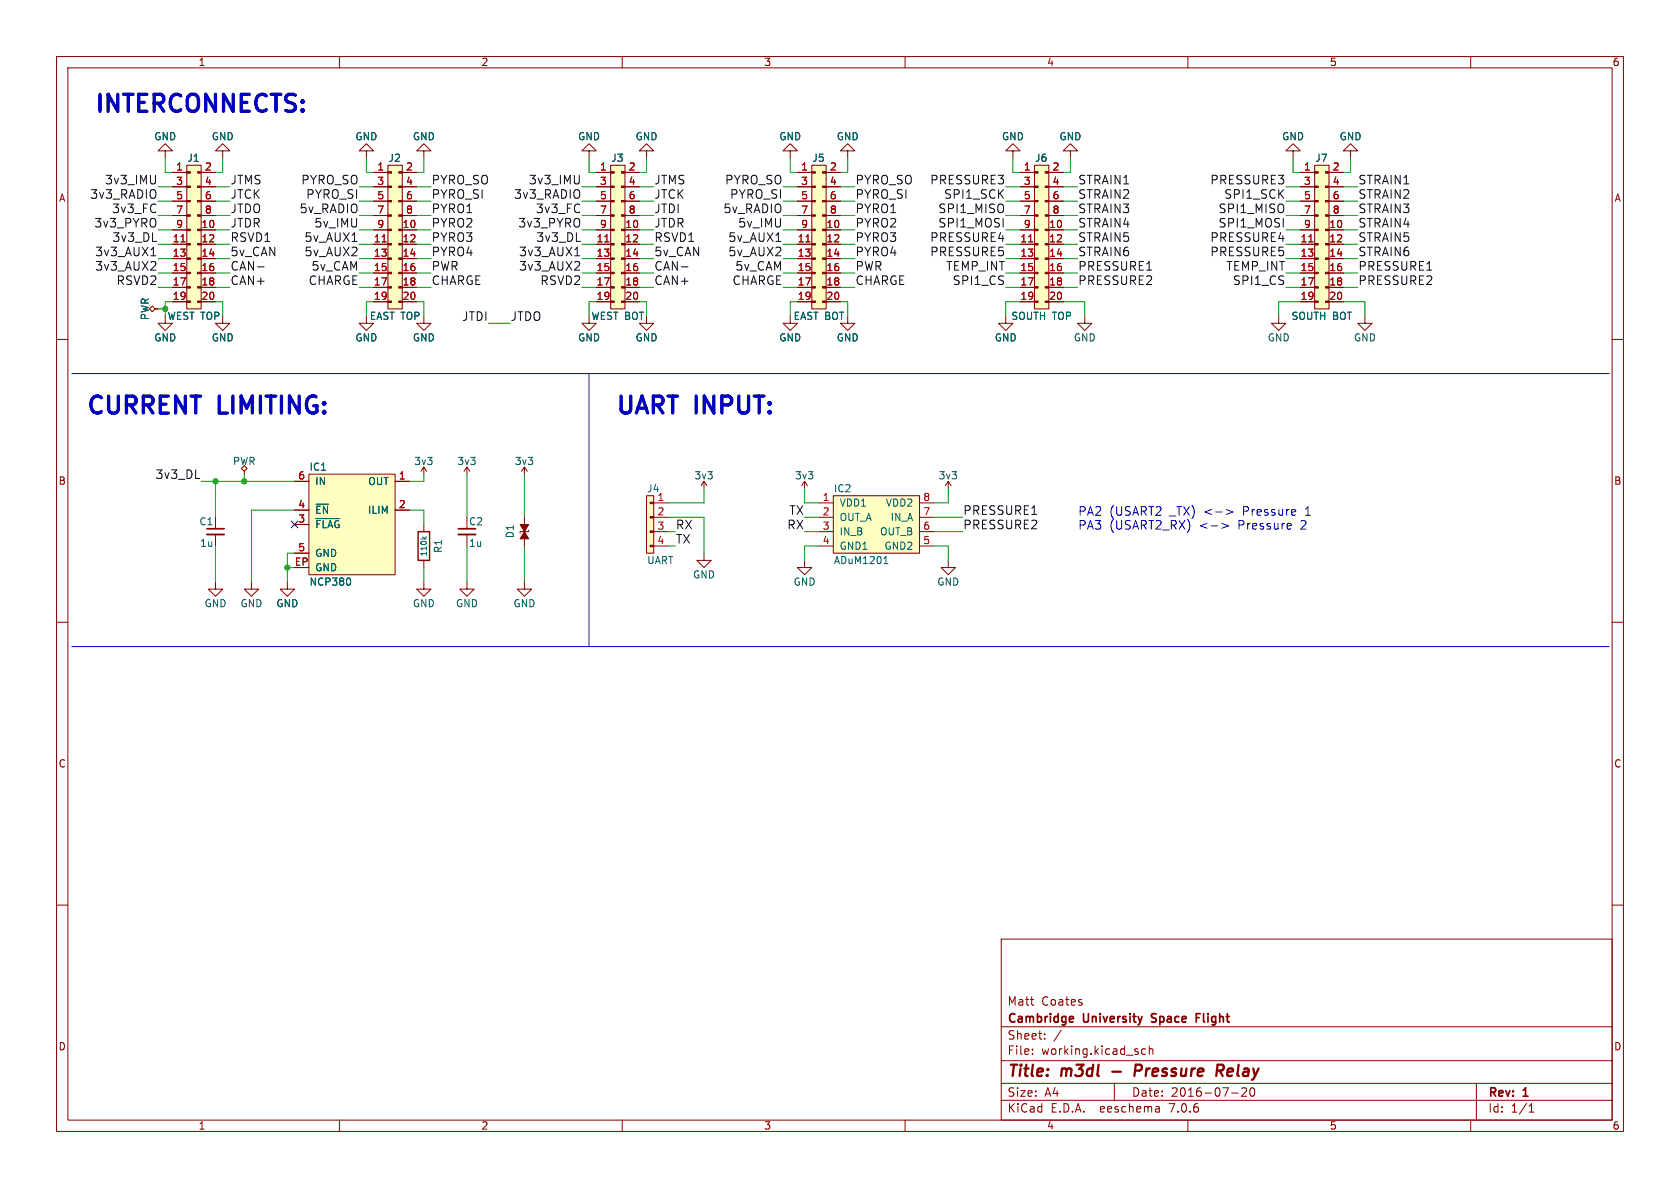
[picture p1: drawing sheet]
<svg xmlns="http://www.w3.org/2000/svg" width="297mm" height="210mm" viewBox="0 0 297 210" stroke-linecap="round" stroke-linejoin="round" font-family="sans-serif">
<g fill="none" stroke="#840000" stroke-width=".18">
<path d="M10 10h277v190h-277zM12 12h273v186h-273zM60 10v2M110 10v2M160 10v2M210 10v2M260 10v2M29.2 26.7h1.3l-1.3-1.3-1.3 1.3h1.3v1.2M30.5 30.5h2.5M30.5 33h2.5M30.5 35.6h2.5M30.5 38.1h2.5"/>
<path d="M33 29.2h2.6v25.4h-2.6zM35.6 30.5h2.5M35.6 33h2.5M35.6 35.6h2.5M35.6 38.1h2.5M104.1 26.7h1.3l-1.3-1.3-1.2 1.3h1.2v1.2M114.3 26.7h1.3l-1.3-1.3-1.3 1.3h1.3v1.2M149.9 26.7h1.2l-1.2-1.3-1.3 1.3h1.3v1.2M228.6 26.7h1.3l-1.3-1.3-1.3 1.3h1.3v1.2M229.9 30.5h2.5M229.9 33h2.5M229.9 35.6h2.5"/>
<path d="M229.9 38.1h2.5M232.4 29.2h2.5v25.4h-2.5zM234.9 30.5h2.6M234.9 33h2.6M234.9 35.6h2.6M234.9 38.1h2.6M238.8 26.7h1.2l-1.2-1.3-1.3 1.3h1.3v1.2M10 60h2M30.5 40.6h2.5M30.5 43.2h2.5M30.5 45.7h2.5M30.5 48.3h2.5"/>
<path d="M30.5 50.8h2.5M30.5 53.3h2.5M35.6 40.6h2.5M35.6 43.2h2.5M35.6 45.7h2.5M35.6 48.3h2.5M35.6 50.8h2.5M35.6 53.3h2.5M229.9 40.6h2.5M229.9 43.2h2.5M229.9 45.7h2.5M229.9 48.3h2.5"/>
<path d="M229.9 50.8h2.5M229.9 53.3h2.5M234.9 40.6h2.6M234.9 43.2h2.6M234.9 45.7h2.6M234.9 48.3h2.6M234.9 50.8h2.6M234.9 53.3h2.6M241.3 55.9v1.3h1.3l-1.3 1.2-1.3-1.2h1.3M285 60h2M52.1 85.1h2.5M52.1 90.2h2.5"/>
<path d="M52.1 92.7h2.5M52.1 97.8h2.5M54.6 83.8h15.2v17.8h-15.2zM69.8 85.1h2.6M69.8 90.2h2.6M74.4 83.3l.5-.7v1.2M74.9 82.6l.5 .7M74.9 92.7v1.3M74.9 99.1v1.2M82 83.3l.5-.7v1.2M82.5 82.6l.6 .7M82.5 94.5v2"/>
<path d="M92.2 83.3l.5-.7v1.2M92.7 82.6l.5 .7M124 85.9l.5-.8v1.3M124.5 85.1l.5 .8M144.8 88.9h2.5M144.8 91.4h2.5M144.8 94h2.5M144.8 96.5h2.5M147.3 87.6h15.3v10.2h-15.3zM162.6 88.9h2.5M162.6 91.4h2.5M162.6 94h2.5"/>
<path d="M162.6 96.5h2.5M10 110h2M50.8 102.9v1.2h1.3l-1.3 1.3-1.3-1.3h1.3M74.9 102.9v1.2h1.3l-1.3 1.3-1.2-1.3h1.2M82.5 102.9v1.2h1.3l-1.3 1.3-1.2-1.3h1.2M285 110h2M10 160h2M285 160h2M177 166h108v32h-108zM60 198v2M110 198v2M160 198v2"/>
<path d="M177 194.5h108M177 191.5h108M177 187.5h108M177 181.5h108M182.5 186.3v.1M182.5 185.5v.1M184.7 183.6v.1M184.7 182.8v.1M187.6 182.1l-1.3 2M197 191.5v3M202.5 185.5l-.4-.1-.3 .3v.4l.2 .2h.5M203.2 185.5l.2-.1 .3 .1 .1 .9"/>
<path d="M203.2 184.9v1.5M204.9 195.7l.1 .9M205 196.5l-.2 .1M205 196h-.2M210 198v2M217.7 193.2h1.2M220.3 192.4v.5l-.8 .9h.9M221.1 192.4a.81 .81 0 0 0 .4 1.4l.2-.1 .1-.5-.1-.8M260 198v2M261 191.5v6.5M270.3 196.6h.9M270.3 195.5l.4-.4v1.5"/>
</g>
<path d="M196.6 189.4h1.6M201.6 188.2h-.8l-.3 2M201.6 189.2l-.9 .1M215.1 189.3h.8a.55 .55 0 0 0 .4-.5 .55 .55 0 0 0-.3-.6h-.7l-.3 2M215.6 189.3l.6 .9" fill="none" stroke="#840000" stroke-width=".4"/>
<path d="M81 93.5h3.1M189.6 179.7l.2 .3-.7 .2M203.6 179.3v.5M211.5 179.9h.5M212.2 179.2h-.7v1.5M189.7 180.6l-.1 .1M203.6 180.6l.2 .1" fill="none" stroke="#840000" stroke-width=".3"/>
<g fill="#ffffc2" stroke="#ffffc2" stroke-width=".18">
<path d="M33 29.2h2.6v25.4h-2.6z"/>
<path d="M232.4 29.2h2.5v25.4h-2.5z"/>
<path d="M147.3 87.6h15.3v10.2h-15.3z"/>
<path d="M54.6 83.8h15.2v17.8h-15.2z"/>
</g>
<g fill="#840000" stroke="#840000" stroke-width=".18">
<path d="M33 53.2h.7v.3h-.7z"/>
<path d="M33 50.7h.7v.2h-.7z"/>
<path d="M33 48.1h.7v.3h-.7z"/>
<path d="M33 45.6h.7v.2h-.7z"/>
<path d="M33 43.1h.7v.2h-.7z"/>
<path d="M33 40.5h.7v.3h-.7z"/>
<path d="M33 38h.7v.2h-.7z"/>
<path d="M33 35.4h.7v.3h-.7z"/>
<path d="M33 32.9h.7v.2h-.7z"/>
<path d="M33 30.4h.7v.2h-.7z"/>
<path d="M34.9 53.2h.7v.3h-.7z"/>
<path d="M34.9 50.7h.7v.2h-.7z"/>
<path d="M34.9 48.1h.7v.3h-.7z"/>
<path d="M34.9 45.6h.7v.2h-.7z"/>
<path d="M34.9 43.1h.7v.2h-.7z"/>
<path d="M34.9 40.5h.7v.3h-.7z"/>
<path d="M34.9 38h.7v.2h-.7z"/>
<path d="M34.9 35.4h.7v.3h-.7z"/>
<path d="M34.9 32.9h.7v.2h-.7z"/>
<path d="M34.9 30.4h.7v.2h-.7z"/>
<path d="M232.4 53.2h.6v.3h-.6z"/>
<path d="M232.4 50.7h.6v.2h-.6z"/>
<path d="M232.4 48.1h.6v.3h-.6z"/>
<path d="M232.4 45.6h.6v.2h-.6z"/>
<path d="M232.4 43.1h.6v.2h-.6z"/>
<path d="M232.4 40.5h.6v.3h-.6z"/>
<path d="M232.4 38h.6v.2h-.6z"/>
<path d="M232.4 35.4h.6v.3h-.6z"/>
<path d="M232.4 32.9h.6v.2h-.6z"/>
<path d="M232.4 30.4h.6v.2h-.6z"/>
<path d="M234.3 53.2h.6v.3h-.6z"/>
<path d="M234.3 50.7h.6v.2h-.6z"/>
<path d="M234.3 48.1h.6v.3h-.6z"/>
<path d="M234.3 45.6h.6v.2h-.6z"/>
<path d="M234.3 43.1h.6v.2h-.6z"/>
<path d="M234.3 40.5h.6v.3h-.6z"/>
<path d="M234.3 38h.6v.2h-.6z"/>
<path d="M234.3 35.4h.6v.3h-.6z"/>
<path d="M234.3 32.9h.6v.2h-.6z"/>
<path d="M234.3 30.4h.6v.2h-.6z"/>
</g>
<path d="M32 42.8h.7M231.4 42.8h.7" fill="none" stroke="#a90000" stroke-width=".18"/>
<path d="M55.9 91.7h4.2M55.9 89.1h2.2M74.7 94.9l.4 .4M75.4 94.9l-.4 .3M156.3 99.6h.7M156.4 98.7l.2-.3v1.2M61.8 102.2l.2 .5-.2 .7" fill="none" stroke="#006464" stroke-width=".18"/>
<path d="M81 94.5h3.1" fill="none" stroke="#840000" stroke-width=".33"/>
<path d="M73.9 94h2v5.1h-2z" fill="none" stroke="#840000" stroke-width=".25"/>
<path d="M26.9 54.1l.5 .5-.5 .5-.5-.5z" fill="#ffffc2"/>
<g fill="none" stroke="#840000" stroke-width=".18">
<path d="M39.4 26.7h1.2l-1.2-1.3-1.3 1.3h1.3v1.2M105.4 30.5h2.5M105.4 33h2.5M105.4 35.6h2.5M105.4 38.1h2.5M107.9 29.2h2.6v25.4h-2.6zM110.5 30.5h2.5M110.5 33h2.5M110.5 35.6h2.5M110.5 38.1h2.5M26.9 54.1l.5 .5-.5 .5-.5-.5zM27.4 54.6h.5"/>
<path d="M105.4 40.6h2.5M105.4 43.2h2.5M105.4 45.7h2.5M105.4 48.3h2.5M105.4 50.8h2.5M105.4 53.3h2.5M110.5 40.6h2.5M110.5 43.2h2.5M110.5 45.7h2.5M110.5 48.3h2.5M110.5 50.8h2.5M110.5 53.3h2.5"/>
<path d="M38.1 91.4v1.9M38.1 94.5v2M38.1 102.9v1.2h1.3l-1.3 1.3-1.3-1.3h1.3M44.4 102.9v1.2h1.3l-1.3 1.3-1.2-1.3h1.2"/>
</g>
<path d="M107.9 29.2h2.6v25.4h-2.6z" fill="#ffffc2" stroke="#ffffc2" stroke-width=".18"/>
<g fill="#840000" stroke="#840000" stroke-width=".18">
<path d="M107.9 53.2h.7v.3h-.7z"/>
<path d="M107.9 50.7h.7v.2h-.7z"/>
<path d="M107.9 48.1h.7v.3h-.7z"/>
<path d="M107.9 45.6h.7v.2h-.7z"/>
<path d="M107.9 43.1h.7v.2h-.7z"/>
<path d="M107.9 40.5h.7v.3h-.7z"/>
<path d="M107.9 38h.7v.2h-.7z"/>
<path d="M107.9 35.4h.7v.3h-.7z"/>
<path d="M107.9 32.9h.7v.2h-.7z"/>
<path d="M107.9 30.4h.7v.2h-.7z"/>
<path d="M109.9 53.2h.6v.3h-.6z"/>
<path d="M109.9 50.7h.6v.2h-.6z"/>
<path d="M109.9 48.1h.6v.3h-.6z"/>
<path d="M109.9 45.6h.6v.2h-.6z"/>
<path d="M109.9 43.1h.6v.2h-.6z"/>
<path d="M109.9 40.5h.6v.3h-.6z"/>
<path d="M109.9 38h.6v.2h-.6z"/>
<path d="M109.9 35.4h.6v.3h-.6z"/>
<path d="M109.9 32.9h.6v.2h-.6z"/>
<path d="M109.9 30.4h.6v.2h-.6z"/>
</g>
<path d="M106.9 42.8h.7" fill="none" stroke="#a90000" stroke-width=".18"/>
<path d="M36.6 94.5h3" fill="none" stroke="#840000" stroke-width=".33"/>
<path d="M36.6 93.5h3" fill="none" stroke="#840000" stroke-width=".3"/>
<path d="M42.7 82.8l.5-.5 .5 .5-.5 .5z" fill="#ffffc2"/>
<g fill="none" stroke="#840000" stroke-width=".18">
<path d="M30.5 30.5h2.5M30.5 33h2.5M30.5 35.6h2.5M30.5 38.1h2.5M35.6 30.5h2.5M35.6 33h2.5M35.6 35.6h2.5M35.6 38.1h2.5M64.8 26.7h1.2l-1.2-1.3-1.3 1.3h1.3v1.2M66 30.5h2.6M66 33h2.6M66 35.6h2.6"/>
<path d="M66 38.1h2.6M68.6 29.2h2.5v25.4h-2.5zM71.1 30.5h2.6M71.1 33h2.6M71.1 35.6h2.6M71.1 38.1h2.6M74.9 26.7h1.3l-1.3-1.3-1.2 1.3h1.2v1.2M105.4 30.5h2.5M105.4 33h2.5M105.4 35.6h2.5M105.4 38.1h2.5M110.5 30.5h2.5"/>
<path d="M110.5 33h2.5M110.5 35.6h2.5M110.5 38.1h2.5M139.7 26.7h1.3l-1.3-1.3-1.3 1.3h1.3v1.2M141 30.5h2.5M141 33h2.5M141 35.6h2.5M141 38.1h2.5M143.5 29.2h2.5v25.4h-2.5zM146 30.5h2.6M146 33h2.6M146 35.6h2.6"/>
<path d="M146 38.1h2.6M179.1 26.7h1.2l-1.2-1.3-1.3 1.3h1.3v1.2M180.3 30.5h2.6M180.3 33h2.6M180.3 35.6h2.6M180.3 38.1h2.6M182.9 29.2h2.5v25.4h-2.5zM185.4 30.5h2.6M185.4 33h2.6M185.4 35.6h2.6M185.4 38.1h2.6M189.2 26.7h1.3l-1.3-1.3-1.2 1.3h1.2v1.2"/>
<path d="M229.9 30.5h2.5M229.9 33h2.5M229.9 35.6h2.5M229.9 38.1h2.5M234.9 30.5h2.6M234.9 33h2.6M234.9 35.6h2.6M234.9 38.1h2.6M27.4 54.6h.5M29.2 55.9v1.3h1.3l-1.3 1.2-1.3-1.2h1.3M30.5 40.6h2.5M30.5 43.2h2.5"/>
<path d="M30.5 45.7h2.5M30.5 48.3h2.5M30.5 50.8h2.5M30.5 53.3h2.5M35.6 40.6h2.5M35.6 43.2h2.5M35.6 45.7h2.5M35.6 48.3h2.5M35.6 50.8h2.5M35.6 53.3h2.5M39.4 55.9v1.3h1.2l-1.2 1.2-1.3-1.2h1.3M64.8 55.9v1.3h1.2l-1.2 1.2-1.3-1.2h1.3"/>
<path d="M66 40.6h2.6M66 43.2h2.6M66 45.7h2.6M66 48.3h2.6M66 50.8h2.6M66 53.3h2.6M71.1 40.6h2.6M71.1 43.2h2.6M71.1 45.7h2.6M71.1 48.3h2.6M71.1 50.8h2.6M71.1 53.3h2.6"/>
<path d="M74.9 55.9v1.3h1.3l-1.3 1.2-1.2-1.2h1.2M104.1 55.9v1.3h1.3l-1.3 1.2-1.2-1.2h1.2M105.4 40.6h2.5M105.4 43.2h2.5M105.4 45.7h2.5M105.4 48.3h2.5M105.4 50.8h2.5M105.4 53.3h2.5M110.5 40.6h2.5M110.5 43.2h2.5M110.5 45.7h2.5M110.5 48.3h2.5"/>
<path d="M110.5 50.8h2.5M110.5 53.3h2.5M114.3 55.9v1.3h1.3l-1.3 1.2-1.3-1.2h1.3M139.7 55.9v1.3h1.3l-1.3 1.2-1.3-1.2h1.3M141 40.6h2.5M141 43.2h2.5M141 45.7h2.5M141 48.3h2.5M141 50.8h2.5M141 53.3h2.5M146 40.6h2.6M146 43.2h2.6"/>
<path d="M146 45.7h2.6M146 48.3h2.6M146 50.8h2.6M146 53.3h2.6M149.9 55.9v1.3h1.2l-1.2 1.2-1.3-1.2h1.3M177.8 55.9v1.3h1.3l-1.3 1.2-1.3-1.2h1.3M180.3 40.6h2.6M180.3 43.2h2.6M180.3 45.7h2.6M180.3 48.3h2.6M180.3 50.8h2.6M180.3 53.3h2.6"/>
<path d="M185.4 40.6h2.6M185.4 43.2h2.6M185.4 45.7h2.6M185.4 48.3h2.6M185.4 50.8h2.6M185.4 53.3h2.6M191.8 55.9v1.3h1.2l-1.2 1.2-1.3-1.2h1.3M226.1 55.9v1.3h1.2l-1.2 1.2-1.3-1.2h1.3M229.9 40.6h2.5M229.9 43.2h2.5M229.9 45.7h2.5M229.9 48.3h2.5"/>
<path d="M229.9 50.8h2.5M229.9 53.3h2.5M234.9 40.6h2.6M234.9 43.2h2.6M234.9 45.7h2.6M234.9 48.3h2.6M234.9 50.8h2.6M234.9 53.3h2.6M42.7 82.8l.5-.5 .5 .5-.5 .5zM43.2 83.3v.5M52.1 85.1h2.5M52.1 90.2h2.5"/>
<path d="M52.1 92.7h2.5M52.1 97.8h2.5M69.8 85.1h2.6M69.8 90.2h2.6M92.7 91.4v1.3M92.7 95.3v1.2M93.5 93.7v.3h-1.6v.2M114.3 87.6h1.3v10.2h-1.3zM115.6 88.9h2.5M115.6 91.4h2.5M115.6 94h2.5M115.6 96.5h2.5"/>
<path d="M124.5 97.8v1.3h1.2l-1.2 1.2-1.3-1.2h1.3M141.7 85.9l.5-.8v1.3M142.2 99.1v1.2h1.3l-1.3 1.3-1.2-1.3h1.2M142.2 85.1l.5 .8M167.1 85.9l.5-.8v1.3M167.6 99.1v1.2h1.3l-1.3 1.3-1.2-1.3h1.2M167.6 85.1l.5 .8M92.7 102.9v1.2h1.3l-1.3 1.3-1.3-1.3h1.3"/>
</g>
<g fill="#ffffc2" stroke="#ffffc2" stroke-width=".18">
<path d="M114.3 87.6h1.3v10.2h-1.3z"/>
<path d="M68.6 29.2h2.5v25.4h-2.5z"/>
<path d="M182.9 29.2h2.5v25.4h-2.5z"/>
<path d="M143.5 29.2h2.5v25.4h-2.5z"/>
</g>
<g fill="#840000" stroke="#840000" stroke-width=".18">
<path d="M114.9 96.4h.7v.2h-.7z"/>
<path d="M114.9 93.9h.7v.2h-.7z"/>
<path d="M114.9 91.3h.7v.3h-.7z"/>
<path d="M114.9 88.8h.7v.2h-.7z"/>
<path d="M68.6 53.2h.6v.3h-.6z"/>
<path d="M68.6 50.7h.6v.2h-.6z"/>
<path d="M68.6 48.1h.6v.3h-.6z"/>
<path d="M68.6 45.6h.6v.2h-.6z"/>
<path d="M68.6 43.1h.6v.2h-.6z"/>
<path d="M68.6 40.5h.6v.3h-.6z"/>
<path d="M68.6 38h.6v.2h-.6z"/>
<path d="M68.6 35.4h.6v.3h-.6z"/>
<path d="M68.6 32.9h.6v.2h-.6z"/>
<path d="M68.6 30.4h.6v.2h-.6z"/>
<path d="M70.5 53.2h.6v.3h-.6z"/>
<path d="M70.5 50.7h.6v.2h-.6z"/>
<path d="M70.5 48.1h.6v.3h-.6z"/>
<path d="M70.5 45.6h.6v.2h-.6z"/>
<path d="M70.5 43.1h.6v.2h-.6z"/>
<path d="M70.5 40.5h.6v.3h-.6z"/>
<path d="M70.5 38h.6v.2h-.6z"/>
<path d="M70.5 35.4h.6v.3h-.6z"/>
<path d="M70.5 32.9h.6v.2h-.6z"/>
<path d="M70.5 30.4h.6v.2h-.6z"/>
<path d="M182.9 53.2h.6v.3h-.6z"/>
<path d="M182.9 50.7h.6v.2h-.6z"/>
<path d="M182.9 48.1h.6v.3h-.6z"/>
<path d="M182.9 45.6h.6v.2h-.6z"/>
<path d="M182.9 43.1h.6v.2h-.6z"/>
<path d="M182.9 40.5h.6v.3h-.6z"/>
<path d="M182.9 38h.6v.2h-.6z"/>
<path d="M182.9 35.4h.6v.3h-.6z"/>
<path d="M182.9 32.9h.6v.2h-.6z"/>
<path d="M182.9 30.4h.6v.2h-.6z"/>
<path d="M184.8 53.2h.6v.3h-.6z"/>
<path d="M184.8 50.7h.6v.2h-.6z"/>
<path d="M184.8 48.1h.6v.3h-.6z"/>
<path d="M184.8 45.6h.6v.2h-.6z"/>
<path d="M184.8 43.1h.6v.2h-.6z"/>
<path d="M184.8 40.5h.6v.3h-.6z"/>
<path d="M184.8 38h.6v.2h-.6z"/>
<path d="M184.8 35.4h.6v.3h-.6z"/>
<path d="M184.8 32.9h.6v.2h-.6z"/>
<path d="M184.8 30.4h.6v.2h-.6z"/>
<path d="M143.5 53.2h.6v.3h-.6z"/>
<path d="M143.5 50.7h.6v.2h-.6z"/>
<path d="M143.5 48.1h.6v.3h-.6z"/>
<path d="M143.5 45.6h.6v.2h-.6z"/>
<path d="M143.5 43.1h.6v.2h-.6z"/>
<path d="M143.5 40.5h.6v.3h-.6z"/>
<path d="M143.5 38h.6v.2h-.6z"/>
<path d="M143.5 35.4h.6v.3h-.6z"/>
<path d="M143.5 32.9h.6v.2h-.6z"/>
<path d="M143.5 30.4h.6v.2h-.6z"/>
<path d="M145.4 53.2h.6v.3h-.6z"/>
<path d="M145.4 50.7h.6v.2h-.6z"/>
<path d="M145.4 48.1h.6v.3h-.6z"/>
<path d="M145.4 45.6h.6v.2h-.6z"/>
<path d="M145.4 43.1h.6v.2h-.6z"/>
<path d="M145.4 40.5h.6v.3h-.6z"/>
<path d="M145.4 38h.6v.2h-.6z"/>
<path d="M145.4 35.4h.6v.3h-.6z"/>
<path d="M145.4 32.9h.6v.2h-.6z"/>
<path d="M145.4 30.4h.6v.2h-.6z"/>
<path d="M92.7 94l.8 1.3h-1.6z"/>
<path d="M91.9 92.7h1.6l-.8 1.3z"/>
</g>
<path d="M32 42.8h.7M67.6 42.8h.7M106.9 42.8h.7M142.5 42.8h.7M181.9 42.8h.7M231.4 42.8h.7" fill="none" stroke="#a90000" stroke-width=".18"/>
<path d="M26.6 47.8h.9M26.7 45.2h.8M27.5 46.4v.5M45.5 47.2h1.2M62.2 42.7h.9M101.5 47.8h1M101.6 45.2h.9M102.4 46.4v.5M120.5 47.2h1.1M137.2 42.7h.8" fill="none" stroke="#0f0f0f" stroke-width=".18"/>
<path d="M12.7 66h271.8M104.1 66v48.3M216 92.5l1.2 .5-1.2 .4M216.8 90.1l1.2 .4-1.2 .4M228.2 92.6l.1 .3-.8 .1M12.7 114.3h271.8" fill="none" stroke="#0000c2" stroke-width=".18"/>
<g fill="none" stroke="#009600" stroke-width=".18">
<path d="M27.9 35.6h2.6M27.9 38.1h2.6M27.9 33h2.6M29.2 27.9v2.6h1.3M38.1 35.6h2.5M38.1 38.1h2.5M38.1 33h2.5M39.4 27.9v2.6h-1.3M63.5 35.6h2.5M63.5 38.1h2.5M63.5 33h2.5M64.8 27.9v2.6h1.2"/>
<path d="M73.7 35.6h2.5M73.7 38.1h2.5M73.7 33h2.5M74.9 27.9v2.6h-1.2M102.9 35.6h2.5M102.9 38.1h2.5M102.9 33h2.5M104.1 27.9v2.6h1.3M113 35.6h2.6M113 38.1h2.6M113 33h2.6M114.3 27.9v2.6h-1.3"/>
<path d="M138.4 35.6h2.6M138.4 38.1h2.6M138.4 33h2.6M139.7 27.9v2.6h1.3M148.6 35.6h2.5M148.6 38.1h2.5M148.6 33h2.5M149.9 27.9v2.6h-1.3M177.8 35.6h2.5M177.8 38.1h2.5M177.8 33h2.5M179.1 27.9v2.6h1.2"/>
<path d="M188 35.6h2.5M188 38.1h2.5M188 33h2.5M189.2 27.9v2.6h-1.2M227.3 35.6h2.6M227.3 38.1h2.6M227.3 33h2.6M228.6 27.9v2.6h1.3M237.5 35.6h2.5M237.5 38.1h2.5M237.5 33h2.5M238.8 27.9v2.6h-1.3"/>
<path d="M27.9 45.7h2.6M27.9 50.8h2.6M27.9 43.2h2.6M27.9 48.3h2.6M27.9 40.6h2.6M27.9 54.6h1.3M30.5 53.3h-1.3v2.6M38.1 45.7h2.5M38.1 50.8h2.5M38.1 43.2h2.5M38.1 53.3h1.3v2.6M38.1 48.3h2.5"/>
<path d="M38.1 40.6h2.5M63.5 45.7h2.5M63.5 50.8h2.5M63.5 43.2h2.5M63.5 48.3h2.5M63.5 40.6h2.5M66 53.3h-1.2v2.6M73.7 45.7h2.5M73.7 50.8h2.5M73.7 43.2h2.5M73.7 53.3h1.2v2.6M73.7 48.3h2.5"/>
<path d="M73.7 40.6h2.5M86.4 57.2h3.8M102.9 45.7h2.5M102.9 50.8h2.5M102.9 43.2h2.5M102.9 48.3h2.5M102.9 40.6h2.5M105.4 53.3h-1.3v2.6M113 45.7h2.6M113 50.8h2.6M113 43.2h2.6M113 53.3h1.3v2.6"/>
<path d="M113 48.3h2.6M113 40.6h2.6M138.4 45.7h2.6M138.4 50.8h2.6M138.4 43.2h2.6M138.4 48.3h2.6M138.4 40.6h2.6M141 53.3h-1.3v2.6M148.6 45.7h2.5M148.6 50.8h2.5M148.6 43.2h2.5M148.6 53.3h1.3v2.6"/>
<path d="M148.6 48.3h2.5M148.6 40.6h2.5M177.8 45.7h2.5M177.8 50.8h2.5M177.8 43.2h2.5M177.8 48.3h2.5M177.8 40.6h2.5M180.3 53.3h-2.5v2.6M188 45.7h2.5M188 50.8h2.5M188 43.2h2.5M188 53.3h3.8v2.6"/>
<path d="M188 48.3h2.5M188 40.6h2.5M227.3 45.7h2.6M227.3 50.8h2.6M227.3 43.2h2.6M227.3 48.3h2.6M227.3 40.6h2.6M229.9 53.3h-3.8v2.6M237.5 45.7h2.5M237.5 50.8h2.5M237.5 43.2h2.5M237.5 53.3h3.8v2.6"/>
<path d="M237.5 48.3h2.5M237.5 40.6h2.5M35.6 85.1h16.5M38.1 85.1v6.3M38.1 96.5v6.4M43.2 83.8v1.3M52.1 90.2h-7.7v12.7M52.1 97.8h-1.3v5.1M72.4 90.2h2.5v2.5M74.9 83.8v1.3h-2.5M82.5 83.8v7.6M82.5 96.5v6.4"/>
<path d="M92.7 83.8v7.6M92.7 96.5v6.4M118.1 91.4h6.4v6.4M118.1 94h1.3M118.1 96.5h1.3M124.5 86.4v2.5h-6.4M142.2 94h2.6M142.2 91.4h2.6M142.2 86.4v2.5h2.6M144.8 96.5h-2.6v2.6M165.1 94h5.1M165.1 91.4h5.1"/>
<path d="M165.1 96.5h2.5v2.6M167.6 86.4v2.5h-2.5M50.8 100.3h1.3M74.9 100.3v2.6"/>
</g>
<path d="M51.5 92.1l1.2 1.2M52.7 92.1l-1.2 1.2" fill="none" stroke="#000084" stroke-width=".18"/>
<path d="M55.9 91.7h4.2M55.9 89.1h2.2M61.8 102.2l.2 .5-.2 .7" fill="none" stroke="#006464" stroke-width=".18"/>
<g fill="#009600" stroke="#009600" stroke-width=".18">
<circle cx="38.1" cy="85.1" r=".46"/>
<circle cx="29.2" cy="54.6" r=".46"/>
<circle cx="43.2" cy="85.1" r=".46"/>
<circle cx="50.8" cy="100.3" r=".46"/>
</g>
<g font-size="4.2" fill="#0000c2">
<text x="16.2" y="20.1">INTERCONNECTS:</text>
<text x="14.7" y="73.4">CURRENT</text>
<text x="38.4" y="73.4">LIMITING:</text>
<text x="108.3" y="73.4">UART INPUT:</text>
</g>
<g font-size="2.8" fill="#840000">
<text x="178" y="190.9">Title:</text>
<text x="187.7" y="190.9">m3dl</text>
<text x="202.2" y="190.9">Pressure</text>
<text x="217.5" y="190.9">Relay</text>
</g>
<g font-size="2.1" fill="#0f0f0f">
<text x="15.9" y="35.2">3v3_RADIO</text>
<text x="18.5" y="32.7">3v3_IMU</text>
<text x="40.6" y="35.2">JTCK</text>
<text x="40.6" y="32.7">JTMS</text>
<text x="53.2" y="32.7">PYRO_SO</text>
<text x="54.1" y="35.2">PYRO_SI</text>
<text x="76.2" y="35.2">PYRO_SI</text>
<text x="76.2" y="32.7">PYRO_SO</text>
<text x="90.8" y="35.2">3v3_RADIO</text>
<text x="93.4" y="32.7">3v3_IMU</text>
<text x="115.6" y="32.7">JTMS</text>
<text x="115.6" y="35.2">JTCK</text>
<text x="128.1" y="32.7">PYRO_SO</text>
<text x="129" y="35.2">PYRO_SI</text>
<text x="151.1" y="32.7">PYRO_SO</text>
<text x="151.1" y="35.2">PYRO_SI</text>
<text x="164.4" y="32.7">PRESSURE3</text>
<text x="166.8" y="35.2">SPI1_SCK</text>
<text x="190.5" y="35.2">STRAIN2</text>
<text x="190.5" y="32.7">STRAIN1</text>
<text x="213.9" y="32.7">PRESSURE3</text>
<text x="216.4" y="35.2">SPI1_SCK</text>
<text x="240" y="35.2">STRAIN2</text>
<text x="240" y="32.7">STRAIN1</text>
<text x="16.6" y="40.3">3v3_PYRO</text>
<text x="19.7" y="37.8">3v3_FC</text>
<text x="40.6" y="37.8">JTDO</text>
<text x="40.6" y="40.3">JTDR</text>
<text x="52.9" y="37.8">5v_RADIO</text>
<text x="55.5" y="40.3">5v_IMU</text>
<text x="76.2" y="37.8">PYRO1</text>
<text x="76.2" y="40.3">PYRO2</text>
<text x="91.5" y="40.3">3v3_PYRO</text>
<text x="94.7" y="37.8">3v3_FC</text>
<text x="115.6" y="40.3">JTDR</text>
<text x="115.6" y="37.8">JTDI</text>
<text x="127.8" y="37.8">5v_RADIO</text>
<text x="130.4" y="40.3">5v_IMU</text>
<text x="151.1" y="40.3">PYRO2</text>
<text x="151.1" y="37.8">PYRO1</text>
<text x="165.8" y="37.8">SPI1_MISO</text>
<text x="165.8" y="40.3">SPI1_MOSI</text>
<text x="190.5" y="37.8">STRAIN3</text>
<text x="190.5" y="40.3">STRAIN4</text>
<text x="215.3" y="37.8">SPI1_MISO</text>
<text x="215.3" y="40.3">SPI1_MOSI</text>
<text x="240" y="40.3">STRAIN4</text>
<text x="240" y="37.8">STRAIN3</text>
<text x="16.8" y="45.4">3v3_AUX1</text>
<text x="16.8" y="47.9">3v3_AUX2</text>
<text x="19.8" y="42.9">3v3_DL</text>
<text x="40.6" y="47.9">CAN-</text>
<text x="40.6" y="45.4">5v_CAN</text>
<text x="40.6" y="42.9">RSVD1</text>
<text x="53.8" y="45.4">5v_AUX2</text>
<text x="53.8" y="42.9">5v_AUX1</text>
<text x="55" y="47.9">5v_CAM</text>
<text x="76.2" y="47.9">PWR</text>
<text x="76.2" y="42.9">PYRO3</text>
<text x="76.2" y="45.4">PYRO4</text>
<text x="91.7" y="47.9">3v3_AUX2</text>
<text x="91.7" y="45.4">3v3_AUX1</text>
<text x="94.7" y="42.9">3v3_DL</text>
<text x="115.6" y="45.4">5v_CAN</text>
<text x="115.6" y="47.9">CAN-</text>
<text x="115.6" y="42.9">RSVD1</text>
<text x="128.7" y="45.4">5v_AUX2</text>
<text x="128.7" y="42.9">5v_AUX1</text>
<text x="129.9" y="47.9">5v_CAM</text>
<text x="151.1" y="45.4">PYRO4</text>
<text x="151.1" y="47.9">PWR</text>
<text x="151.1" y="42.9">PYRO3</text>
<text x="164.4" y="42.9">PRESSURE4</text>
<text x="164.4" y="45.4">PRESSURE5</text>
<text x="167.2" y="47.9">TEMP_INT</text>
<text x="190.5" y="47.9">PRESSURE1</text>
<text x="190.5" y="42.9">STRAIN5</text>
<text x="190.5" y="45.4">STRAIN6</text>
<text x="213.9" y="42.9">PRESSURE4</text>
<text x="213.9" y="45.4">PRESSURE5</text>
<text x="216.7" y="47.9">TEMP_INT</text>
<text x="240" y="45.4">STRAIN6</text>
<text x="240" y="42.9">STRAIN5</text>
<text x="240" y="47.9">PRESSURE1</text>
<text x="20.5" y="50.5">RSVD2</text>
<text x="40.6" y="50.5">CAN+</text>
<text x="54.5" y="50.5">CHARGE</text>
<text x="76.2" y="50.5">CHARGE</text>
<text x="95.5" y="50.5">RSVD2</text>
<text x="115.6" y="50.5">CAN+</text>
<text x="129.4" y="50.5">CHARGE</text>
<text x="151.1" y="50.5">CHARGE</text>
<text x="168.4" y="50.5">SPI1_CS</text>
<text x="190.5" y="50.5">PRESSURE2</text>
<text x="217.9" y="50.5">SPI1_CS</text>
<text x="240" y="50.5">PRESSURE2</text>
<text x="81.6" y="56.8">JTDI</text>
<text x="90.2" y="56.8">JTDO</text>
<text x="27.4" y="84.8">3v3_DL</text>
<text x="119.4" y="93.7">RX</text>
<text x="139.1" y="93.7">RX</text>
<text x="139.5" y="91.1">TX</text>
<text x="170.2" y="91.1">PRESSURE1</text>
<text x="170.2" y="93.7">PRESSURE2</text>
<text x="119.4" y="96.2">TX</text>
</g>
<g font-size="2.1" fill="#0000c2">
<text x="190.5" y="91.3">PA2</text>
<text x="190.5" y="93.7">PA3</text>
<text x="196.1" y="91.3">(USART2</text>
<text x="196.1" y="93.7">(USART2_RX)</text>
<text x="206.9" y="91.3">_TX)</text>
<text x="212.1" y="93.7">&lt;-&gt;</text>
<text x="213" y="91.3">&lt;-&gt;</text>
<text x="219" y="93.7">Pressure</text>
<text x="220" y="91.3">Pressure</text>
<text x="230.2" y="93.7">2</text>
<text x="231.2" y="91.3">1</text>
</g>
<g font-size="2.1" fill="#840000">
<text x="178" y="178">Matt</text>
<text x="184.1" y="178">Coates</text>
<text x="178" y="184">Sheet:</text>
<text x="178" y="181.2">Cambridge</text>
<text x="191.6" y="181.2">University</text>
<text x="204.3" y="181.2">Space</text>
<text x="212.7" y="181.2">Flight</text>
<text x="178" y="186.7">File:</text>
<text x="184.1" y="186.7">working.kicad_sch</text>
<text x="178" y="196.9">KiCad</text>
<text x="178" y="194.1">Size:</text>
<text x="184.7" y="194.1">A4</text>
<text x="185.7" y="196.9">E.D.A.</text>
<text x="194.6" y="196.9">eeschema</text>
<text x="200" y="194.1">Date:</text>
<text x="207" y="196.9">7.0.6</text>
<text x="207" y="194.1">2016-07-20</text>
<text x="263" y="194.3">Rev:</text>
<text x="263" y="196.9">Id:</text>
<text x="267.1" y="196.9">1/1</text>
<text x="269.4" y="194.3">1</text>
</g>
<g font-size="1.8" fill="#840000">
<text x="35" y="11.9">1</text>
<text x="85" y="11.9">2</text>
<text x="135" y="11.9">3</text>
<text x="185" y="11.9">4</text>
<text x="235" y="11.9">5</text>
<text x="285" y="11.9">6</text>
<text x="10.3" y="35.9">A</text>
<text x="285.3" y="35.9">A</text>
<text x="10.3" y="85.9">B</text>
<text x="285.3" y="85.9">B</text>
<text x="10.3" y="135.9">C</text>
<text x="285.3" y="135.9">C</text>
<text x="10.3" y="185.9">D</text>
<text x="285.3" y="185.9">D</text>
<text x="35" y="199.9">1</text>
<text x="85" y="199.9">2</text>
<text x="135" y="199.9">3</text>
<text x="185" y="199.9">4</text>
<text x="235" y="199.9">5</text>
<text x="285" y="199.9">6</text>
</g>
<g font-size="1.8" fill="#006464">
<text x="27.2" y="25">GND</text>
<text x="33" y="28.8">J1</text>
<text x="37.3" y="25">GND</text>
<text x="62.7" y="25">GND</text>
<text x="68.6" y="28.8">J2</text>
<text x="72.9" y="25">GND</text>
<text x="102.1" y="25">GND</text>
<text x="108" y="28.8">J3</text>
<text x="112.3" y="25">GND</text>
<text x="137.7" y="25">GND</text>
<text x="143.5" y="28.8">J5</text>
<text x="147.8" y="25">GND</text>
<text x="177" y="25">GND</text>
<text x="182.9" y="28.8">J6</text>
<text x="187.2" y="25">GND</text>
<text x="226.6" y="25">GND</text>
<text x="232.4" y="28.8">J7</text>
<text x="236.7" y="25">GND</text>
<text x="26.5" y="56.7" transform="rotate(-90 26.5 56.7)">PWR</text>
<text x="29.5" y="56.7">WEST TOP</text>
<text x="65.3" y="56.7">EAST TOP</text>
<text x="104.5" y="56.7">WEST BOT</text>
<text x="140.2" y="56.7">EAST BOT</text>
<text x="178.7" y="56.7">SOUTH TOP</text>
<text x="228.2" y="56.7">SOUTH BOT</text>
<text x="27.2" y="60.6">GND</text>
<text x="37.3" y="60.6">GND</text>
<text x="62.7" y="60.6">GND</text>
<text x="72.9" y="60.6">GND</text>
<text x="102.1" y="60.6">GND</text>
<text x="112.3" y="60.6">GND</text>
<text x="137.7" y="60.6">GND</text>
<text x="147.8" y="60.6">GND</text>
<text x="175.8" y="60.6">GND</text>
<text x="189.7" y="60.6">GND</text>
<text x="224" y="60.6">GND</text>
<text x="239.3" y="60.6">GND</text>
<text x="41.1" y="82.4">PWR</text>
<text x="54.6" y="83.4">IC1</text>
<text x="73.1" y="82.4">3v3</text>
<text x="80.8" y="82.4">3v3</text>
<text x="90.9" y="82.4">3v3</text>
<text x="55.6" y="86">IN</text>
<text x="65" y="86">OUT</text>
<text x="114.3" y="87.2">J4</text>
<text x="122.7" y="84.9">3v3</text>
<text x="140.4" y="84.9">3v3</text>
<text x="147.3" y="87.2">IC2</text>
<text x="148.3" y="89.8">VDD1</text>
<text x="156.5" y="89.8">VDD2</text>
<text x="165.8" y="84.9">3v3</text>
<text x="35.2" y="93.1">C1</text>
<text x="55.6" y="93.6">~{FLAG}</text>
<text x="55.6" y="91">~{EN}</text>
<text x="64.9" y="91">ILIM</text>
<text x="82.8" y="93.1">C2</text>
<text x="91" y="95.2" transform="rotate(-90 91 95.2)">D1</text>
<text x="148.3" y="92.3">OUT_A</text>
<text x="148.3" y="94.8">IN_B</text>
<text x="155.5" y="94.8">OUT_B</text>
<text x="157.3" y="92.3">IN_A</text>
<text x="35.3" y="96.9">1u</text>
<text x="55.6" y="98.7">GND</text>
<text x="55.6" y="101.2">GND</text>
<text x="78.3" y="97.9" transform="rotate(-90 78.3 97.9)">R1</text>
<text x="82.8" y="96.9">1u</text>
<text x="114.3" y="99.9">UART</text>
<text x="147.3" y="99.9">ADuM1201</text>
<text x="148.3" y="97.4">GND1</text>
<text x="156.3" y="97.4">GND2</text>
<text x="36.1" y="107.5">GND</text>
<text x="42.4" y="107.5">GND</text>
<text x="48.8" y="107.5">GND</text>
<text x="54.6" y="103.7">NCP380</text>
<text x="72.9" y="107.5">GND</text>
<text x="80.5" y="107.5">GND</text>
<text x="90.7" y="107.5">GND</text>
<text x="122.4" y="102.5">GND</text>
<text x="140.2" y="103.7">GND</text>
<text x="165.6" y="103.7">GND</text>
</g>
<g font-size="1.8" fill="#a90000">
<text x="31" y="30.2">1</text>
<text x="31" y="32.8">3</text>
<text x="31" y="35.3">5</text>
<text x="36.1" y="30.2">2</text>
<text x="36.1" y="32.8">4</text>
<text x="36.1" y="35.3">6</text>
<text x="66.6" y="30.2">1</text>
<text x="66.6" y="32.8">3</text>
<text x="66.6" y="35.3">5</text>
<text x="71.7" y="30.2">2</text>
<text x="71.7" y="32.8">4</text>
<text x="71.7" y="35.3">6</text>
<text x="106" y="30.2">1</text>
<text x="106" y="32.8">3</text>
<text x="106" y="35.3">5</text>
<text x="111.1" y="30.2">2</text>
<text x="111.1" y="32.8">4</text>
<text x="111.1" y="35.3">6</text>
<text x="141.5" y="30.2">1</text>
<text x="141.5" y="32.8">3</text>
<text x="141.5" y="35.3">5</text>
<text x="146.6" y="30.2">2</text>
<text x="146.6" y="32.8">4</text>
<text x="146.6" y="35.3">6</text>
<text x="180.9" y="30.2">1</text>
<text x="180.9" y="32.8">3</text>
<text x="180.9" y="35.3">5</text>
<text x="186" y="30.2">2</text>
<text x="186" y="32.8">4</text>
<text x="186" y="35.3">6</text>
<text x="230.4" y="30.2">1</text>
<text x="230.4" y="32.8">3</text>
<text x="230.4" y="35.3">5</text>
<text x="235.5" y="30.2">2</text>
<text x="235.5" y="32.8">4</text>
<text x="235.5" y="35.3">6</text>
<text x="31" y="37.8">7</text>
<text x="31" y="40.4">9</text>
<text x="35.5" y="40.4">10</text>
<text x="36.1" y="37.8">8</text>
<text x="66.6" y="37.8">7</text>
<text x="66.6" y="40.4">9</text>
<text x="71.1" y="40.4">10</text>
<text x="71.7" y="37.8">8</text>
<text x="106" y="37.8">7</text>
<text x="106" y="40.4">9</text>
<text x="110.4" y="40.4">10</text>
<text x="111.1" y="37.8">8</text>
<text x="141.5" y="37.8">7</text>
<text x="141.5" y="40.4">9</text>
<text x="146" y="40.4">10</text>
<text x="146.6" y="37.8">8</text>
<text x="180.9" y="37.8">7</text>
<text x="180.9" y="40.4">9</text>
<text x="185.4" y="40.4">10</text>
<text x="186" y="37.8">8</text>
<text x="230.4" y="37.8">7</text>
<text x="230.4" y="40.4">9</text>
<text x="234.9" y="40.4">10</text>
<text x="235.5" y="37.8">8</text>
<text x="30.4" y="42.9">11</text>
<text x="30.4" y="45.5">13</text>
<text x="35.5" y="42.9">12</text>
<text x="35.5" y="45.5">14</text>
<text x="66" y="42.9">11</text>
<text x="66" y="45.5">13</text>
<text x="71.1" y="42.9">12</text>
<text x="71.1" y="45.5">14</text>
<text x="105.4" y="42.9">11</text>
<text x="105.4" y="45.5">13</text>
<text x="110.4" y="42.9">12</text>
<text x="110.4" y="45.5">14</text>
<text x="140.9" y="42.9">11</text>
<text x="140.9" y="45.5">13</text>
<text x="146" y="42.9">12</text>
<text x="146" y="45.5">14</text>
<text x="180.3" y="42.9">11</text>
<text x="180.3" y="45.5">13</text>
<text x="185.4" y="42.9">12</text>
<text x="185.4" y="45.5">14</text>
<text x="229.8" y="42.9">11</text>
<text x="229.8" y="45.5">13</text>
<text x="234.9" y="42.9">12</text>
<text x="234.9" y="45.5">14</text>
<text x="30.4" y="48">15</text>
<text x="30.4" y="50.5">17</text>
<text x="30.4" y="53.1">19</text>
<text x="35.5" y="48">16</text>
<text x="35.5" y="50.5">18</text>
<text x="35.5" y="53.1">20</text>
<text x="66" y="48">15</text>
<text x="66" y="50.5">17</text>
<text x="66" y="53.1">19</text>
<text x="71.1" y="48">16</text>
<text x="71.1" y="50.5">18</text>
<text x="71.1" y="53.1">20</text>
<text x="105.4" y="48">15</text>
<text x="105.4" y="50.5">17</text>
<text x="105.4" y="53.1">19</text>
<text x="110.4" y="48">16</text>
<text x="110.4" y="50.5">18</text>
<text x="110.4" y="53.1">20</text>
<text x="140.9" y="48">15</text>
<text x="140.9" y="50.5">17</text>
<text x="140.9" y="53.1">19</text>
<text x="146" y="48">16</text>
<text x="146" y="50.5">18</text>
<text x="146" y="53.1">20</text>
<text x="180.3" y="48">15</text>
<text x="180.3" y="50.5">17</text>
<text x="180.3" y="53.1">19</text>
<text x="185.4" y="48">16</text>
<text x="185.4" y="50.5">18</text>
<text x="185.4" y="53.1">20</text>
<text x="229.8" y="48">15</text>
<text x="229.8" y="50.5">17</text>
<text x="229.8" y="53.1">19</text>
<text x="234.9" y="48">16</text>
<text x="234.9" y="50.5">18</text>
<text x="234.9" y="53.1">20</text>
<text x="52.6" y="89.9">4</text>
<text x="52.6" y="84.8">6</text>
<text x="70.4" y="84.8">1</text>
<text x="70.4" y="89.9">2</text>
<text x="116.1" y="88.6">1</text>
<text x="145.3" y="88.6">1</text>
<text x="163.1" y="88.6">8</text>
<text x="52.6" y="92.5">3</text>
<text x="116.1" y="91.2">2</text>
<text x="116.1" y="93.7">3</text>
<text x="145.3" y="91.2">2</text>
<text x="145.3" y="93.7">3</text>
<text x="163.1" y="93.7">6</text>
<text x="163.1" y="91.2">7</text>
<text x="52" y="100.1">EP</text>
<text x="52.6" y="97.5">5</text>
<text x="116.1" y="96.3">4</text>
<text x="145.3" y="96.3">4</text>
<text x="163.1" y="96.3">5</text>
</g>
<text font-size="1.4" fill="#006464" x="75.7" y="98.5" transform="rotate(-90 75.7 98.5)">110k</text>
</svg>
